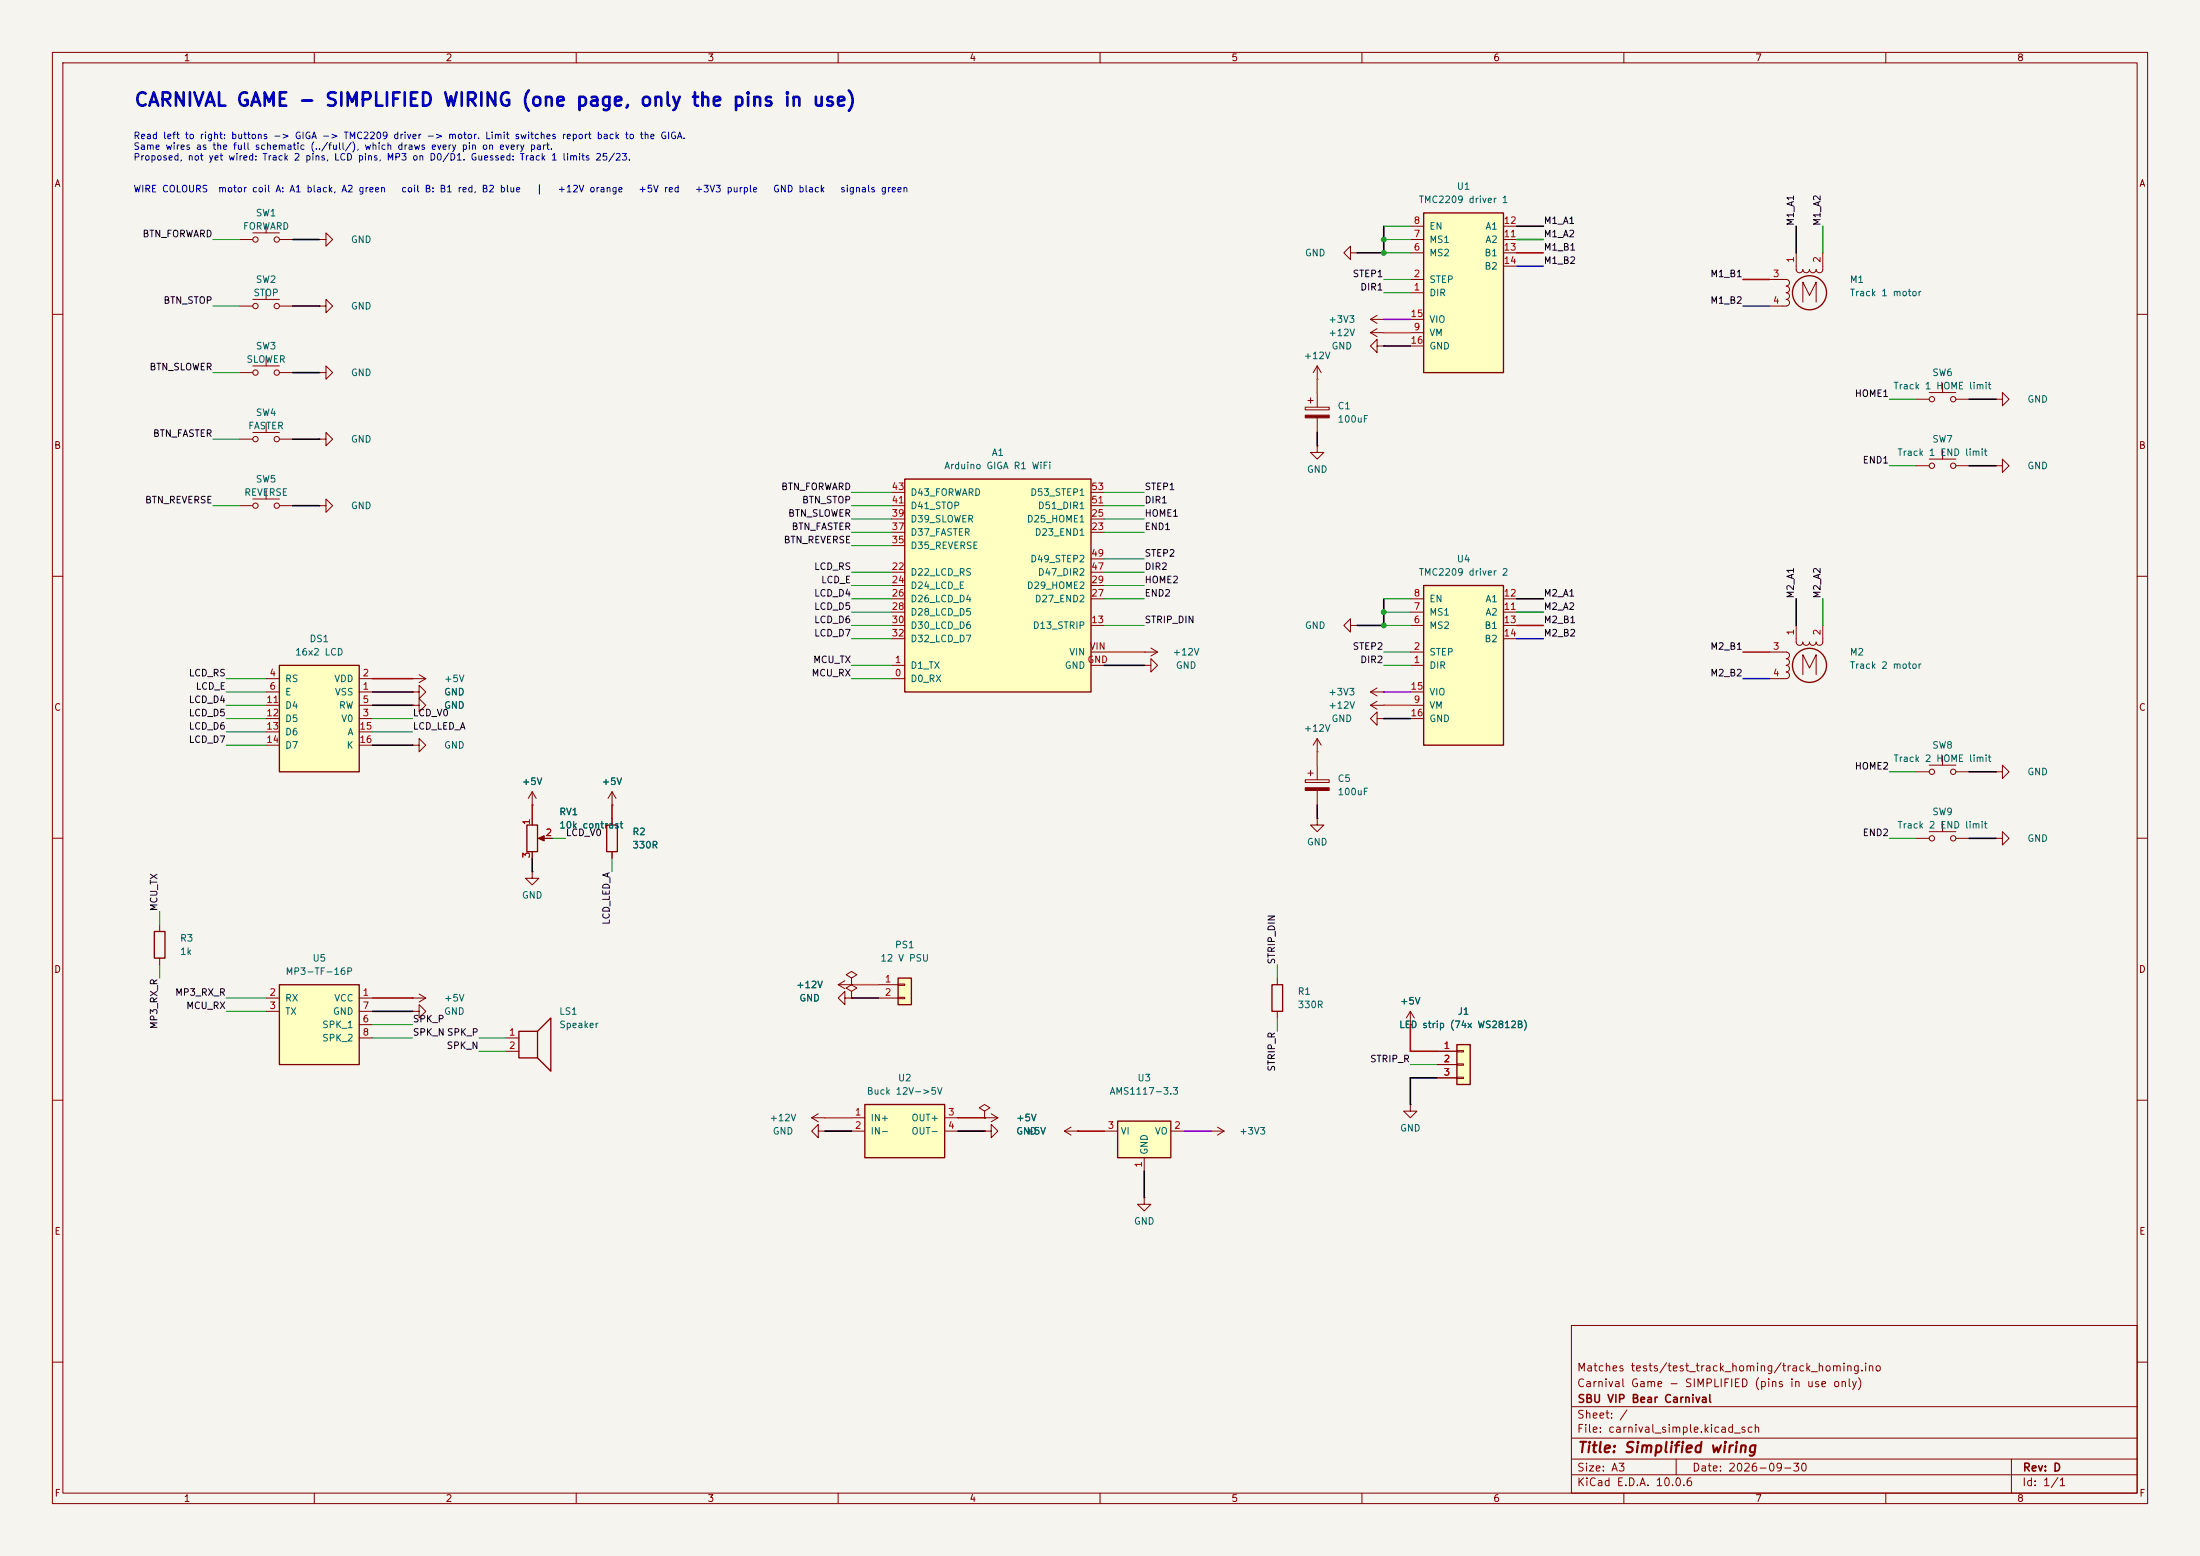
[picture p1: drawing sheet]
<svg xmlns="http://www.w3.org/2000/svg" width="420mm" height="297mm" viewBox="0 0 420 297" stroke-linecap="round" stroke-linejoin="round" font-family="sans-serif">
<path d="M0 0h420v297h-420z" fill="#f5f4ef" stroke="#f5f4ef" stroke-width=".19"/>
<g fill="none" stroke="#840000" stroke-width=".19">
<path d="M10 10h400v277h-400zM12 12h396v273h-396zM60 10v2M110 10v2M160 10v2M210 10v2M260 10v2M310 10v2M360 10v2M10 60h2M408 60h2M251.5 85.1v1.3h1.2l-1.2 1.2-1.3-1.2h1.3"/>
<path d="M251.5 85.1h.1M10 110h2M342.9 119.4v3.2a.64 .64 0 0 0 .6 .6 .64 .64 0 0 0 .7-.6 .64 .64 0 0 0 .6 .6 .64 .64 0 0 0 .6-.6 .64 .64 0 0 0 .7 .6 .64 .64 0 0 0 .6-.6 .64 .64 0 0 0 .6 .6 .64 .64 0 0 0 .7-.6v-3.2M408 110h2M78.7 132.1h1.3v-1.3l1.3 1.3-1.3 1.3v-1.3M78.7 132.1h.1M78.7 129.5h.1M78.7 134.6h1.3v-1.2l1.3 1.2-1.3 1.3v-1.3M78.7 134.6h.1M78.7 129.5h2.6M80 128.8l1.3 .7M81.3 129.5l-1.3 .8"/>
<path d="M337.8 124.5h3.2a.63 .63 0 0 1 .6 .6 .63 .63 0 0 1-.6 .6 .63 .63 0 0 1 .6 .7 .63 .63 0 0 1-.6 .6 .63 .63 0 0 1 .6 .7 .63 .63 0 0 1-.6 .6M341 128.3a.63 .63 0 0 1 .6 .6 .63 .63 0 0 1-.6 .6h-3.2M344.2 128.8v-3.8l1.2 2.5 1.3-2.5v3.8M10 160h2M78.7 142.2h1.3v-1.2l1.3 1.2-1.3 1.3v-1.3M78.7 142.2h.1M101.6 153.7h.1M101.6 151.1v2.6M101.6 156.2v1.3M101.6 151.1l-.8 1.3M101.6 151.1l.8 1.3M249.2 148.8h4.5v.6h-4.5z"/>
<path d="M249.7 147.6h1M250.2 147.1v1M251.5 146.1v2.7M251.5 150.9v2.8M408 160h2M30.5 176.5v1.3M101.6 166.4v1.2h1.3l-1.3 1.3-1.3-1.3h1.3M101.6 166.4h.1M101.6 162.6v1.2M103.1 160h2.3M30.5 182.9v1.3M78.7 193h1.3v-1.2l1.3 1.2-1.3 1.3v-1.3"/>
<path d="M78.7 193h.1M78.7 190.5h.1M78.7 190.5h2.6M80 189.7l1.3 .8M81.3 190.5l-1.3 .8M96.5 198.1h2.6M10 210h2M96.5 200.7h2.6M269.2 210.8v1.3h1.3l-1.3 1.3-1.2-1.3h1.2M269.2 210.8h.1M408 210h2M300 253h108v32h-108z"/>
<path d="M10 260h2M300 278.5h108M300 274.5h108M300 268.5h108M320 278.5v3M384 278.5v6.5M408 260h2M60 285v2M110 285v2M160 285v2M210 285v2M260 285v2"/>
<path d="M300 281.5h108M310 285v2M360 285v2"/>
</g>
<g fill="none" stroke="#840000" stroke-width=".25">
<path d="M100.6 157.5h2v5.1h-2zM29.5 177.8h2v5.1h-2zM99.1 196.9h3.5v5h-3.5zM102.6 196.9l2.6-2.6v10.2l-2.6-2.6"/>
<circle cx="345.4" cy="127" r="3.3"/>
</g>
<g fill="#840000" stroke="#840000" stroke-width=".19">
<path d="M249.2 150.4h4.5v.5h-4.5z"/>
<path d="M102.7 160l1.2-.5v1z"/>
</g>
<path d="M53.3 188h15.3v15.2h-15.3z" fill="#ffffc2"/>
<path d="M53.3 188h15.3v15.2h-15.3z" fill="none" stroke="#840000" stroke-width=".25"/>
<path d="M50.8 190.5h2.5M50.8 193h2.5M68.6 190.5h2.5M68.6 193h2.5M68.6 195.6h2.5M68.6 198.1h2.5" fill="none" stroke="#840000" stroke-width=".19"/>
<path d="M53.3 127h15.3v20.3h-15.3z" fill="#ffffc2"/>
<path d="M53.3 127h15.3v20.3h-15.3z" fill="none" stroke="#840000" stroke-width=".25"/>
<g fill="none" stroke="#840000" stroke-width=".19">
<path d="M45.7 58.4h2.6M45.7 45.7h2.6M48.3 57.2h5M48.3 44.5h5M50.8 42.7v1.8M50.8 55.4v1.8M53.3 58.4h2.6M53.3 45.7h2.6M61 58.4h1.2v-1.2l1.3 1.2-1.3 1.3v-1.3M61 58.4h.1M61 45.7h1.2v-1.2l1.3 1.2-1.3 1.3v-1.3M61 45.7h.1"/>
<path d="M45.7 71.1h2.6M48.3 69.9h5M50.8 68.1v1.8M53.3 71.1h2.6M61 71.1h1.2v-1.2l1.3 1.2-1.3 1.3v-1.3M61 71.1h.1M45.7 83.8h2.6M45.7 96.5h2.6M48.3 82.6h5M48.3 95.3h5M50.8 80.8v1.8M50.8 93.5v1.8"/>
<path d="M53.3 83.8h2.6M53.3 96.5h2.6M61 96.5h1.2v-1.2l1.3 1.2-1.3 1.3v-1.3M61 96.5h.1M61 83.8h1.2v-1.2l1.3 1.2-1.3 1.3v-1.3M61 83.8h.1M257.8 119.4v-1.3l-1.3 1.3 1.3 1.3v-1.3h1.3M259.1 119.4h.1M50.8 132.1h2.5M50.8 129.5h2.5M50.8 137.2h2.5M50.8 134.6h2.5"/>
<path d="M50.8 139.7h2.5M68.6 132.1h2.5M68.6 129.5h2.5M68.6 137.2h2.5M68.6 134.6h2.5M68.6 139.7h2.5M218.4 124.5h.1M218.4 124.5h2.6M219.7 123.7l1.3 .8M221 124.5l-1.3 .7M50.8 142.2h2.5M68.6 142.2h2.5"/>
<path d="M156.2 215.9v-1.3l-1.3 1.3 1.3 1.3v-1.3h1.3M157.5 215.9h.1"/>
<circle cx="48.8" cy="58.4" r=".51"/>
<circle cx="48.8" cy="45.7" r=".51"/>
<circle cx="52.8" cy="58.4" r=".51"/>
<circle cx="52.8" cy="45.7" r=".51"/>
<circle cx="48.8" cy="71.1" r=".51"/>
<circle cx="52.8" cy="71.1" r=".51"/>
<circle cx="48.8" cy="83.8" r=".51"/>
<circle cx="48.8" cy="96.5" r=".51"/>
<circle cx="52.8" cy="83.8" r=".51"/>
<circle cx="52.8" cy="96.5" r=".51"/>
</g>
<path d="M271.8 40.6h15.2v30.5h-15.2z" fill="#ffffc2"/>
<path d="M271.8 40.6h15.2v30.5h-15.2z" fill="none" stroke="#840000" stroke-width=".25"/>
<g fill="none" stroke="#840000" stroke-width=".19">
<path d="M269.2 55.9h2.6M269.2 53.3h2.6M269.2 48.3h2.6M269.2 45.7h2.6M269.2 43.2h2.6M287 48.3h2.6M287 45.7h2.6M287 43.2h2.6M287 50.8h2.6M269.2 63.5h2.6M269.2 61h2.6M269.2 66h2.6"/>
<path d="M154.9 213.4l1.3 .7M154.9 213.4h2.6M156.2 212.6l-1.3 .8M157.5 213.4h.1"/>
</g>
<path d="M165.1 210.8h15.2v10.2h-15.2z" fill="#ffffc2"/>
<path d="M165.1 210.8h15.2v10.2h-15.2z" fill="none" stroke="#840000" stroke-width=".25"/>
<path d="M162.6 189.2l1-.6-1-.6-1.1 .6 1.1 .6v1.3M162.6 190.5h.1M162.6 213.4h2.5M162.6 215.9h2.5M180.3 213.4h2.6M180.3 215.9h2.6" fill="none" stroke="#840000" stroke-width=".19"/>
<path d="M171.4 186.7h2.6v5.1h-2.6z" fill="#ffffc2"/>
<path d="M171.4 186.7h2.6v5.1h-2.6z" fill="none" stroke="#840000" stroke-width=".25"/>
<g fill="none" stroke="#840000" stroke-width=".19">
<path d="M257.8 48.3v-1.3l-1.3 1.3 1.3 1.2v-1.2h1.3M259.1 48.3h.1M261.6 61l1.3 .7M261.6 61h2.6M261.6 63.5l1.3 .8M261.6 63.5h2.6M262.9 66v-1.2l-1.3 1.2 1.3 1.3v-1.3h1.3M262.9 60.2l-1.3 .8M262.9 62.7l-1.3 .8M264.2 61h.1M264.2 63.5h.1M264.2 66h.1"/>
<path d="M160 188h2.6M160 188l1.3 .7M161.3 190.5v-1.3l-1.3 1.3 1.3 1.3v-1.3h1.3M161.3 187.2l-1.3 .8M162.6 190.5h.1M162.6 186.7l1-.6-1-.7-1.1 .7 1.1 .6v1.3M162.6 188h.1M167.6 188h3.8M167.6 190.5h3.8M171.4 187.8h1.3v.3h-1.3zM171.4 190.4h1.3v.2h-1.3zM188 212.1l1-.6-1-.7-1.1 .7 1.1 .6v1.3"/>
<path d="M188 213.4h.1M188 215.9h1.2v-1.3l1.3 1.3-1.3 1.3v-1.3M188 215.9h.1M188 213.4h2.5M189.2 212.6l1.3 .8M190.5 213.4l-1.3 .7M203.2 215.9l1.3 .8M203.2 215.9h2.5M204.5 215.1l-1.3 .8M205.7 215.9h.1"/>
</g>
<path d="M172.7 91.4h35.6v40.7h-35.6z" fill="#ffffc2"/>
<path d="M172.7 91.4h35.6v40.7h-35.6zM115.8 157.5h2.1v5.1h-2.1z" fill="none" stroke="#840000" stroke-width=".25"/>
<g fill="none" stroke="#840000" stroke-width=".19">
<path d="M249.2 77.7h4.5v.5h-4.5zM249.7 76.5h1M250.2 75.9v1.1M251.5 72.4h.1M251.5 69.9l-.8 1.2M251.5 69.9l.7 1.2M251.5 69.9v2.5M251.5 74.9v2.8M251.5 79.8v2.8M170.2 99.1h2.5M170.2 96.5h2.5M170.2 94h2.5"/>
<path d="M208.3 99.1h2.5M208.3 96.5h2.5M208.3 94h2.5M170.2 119.4h2.5M170.2 109.2h2.5M170.2 101.6h2.5M170.2 111.8h2.5M170.2 114.3h2.5M170.2 116.8h2.5M170.2 104.1h2.5M208.3 119.4h2.5M208.3 109.2h2.5"/>
<path d="M208.3 101.6h2.5M208.3 111.8h2.5M208.3 114.3h2.5M208.3 106.7h2.5M170.2 129.5h2.5M170.2 127h2.5M170.2 121.9h2.5M208.3 127h2.5M208.3 124.5h2.5M116.8 153.7h.1M116.8 151.1v2.6M116.8 156.2v1.3"/>
<path d="M116.8 151.1l-.7 1.3M116.8 151.1l.8 1.3M251.5 156.2v1.3h1.2l-1.2 1.3-1.3-1.3h1.3M251.5 156.2h.1M116.8 162.6v1.2M269.2 195.6h.1M269.2 193l-.7 1.3M269.2 193l.8 1.3M269.2 193v2.6"/>
</g>
<path d="M249.2 79.2h4.5v.6h-4.5z" fill="#840000" stroke="#840000" stroke-width=".19"/>
<path d="M278.1 199.4h2.6v7.6h-2.6z" fill="#ffffc2"/>
<path d="M242.8 188h2.1v5h-2.1zM278.1 199.4h2.6v7.6h-2.6z" fill="none" stroke="#840000" stroke-width=".25"/>
<path d="M243.8 186.7v1.3M243.8 193v1.3M231.1 215.9h.1M231.1 215.9h2.6M232.4 215.1l1.3 .8M233.7 215.9l-1.3 .8M274.3 200.7h3.8M274.3 203.2h3.8M274.3 205.7h3.8M278.1 200.5h1.3v.3h-1.3zM278.1 203.1h1.3v.2h-1.3zM278.1 205.6h1.3v.3h-1.3z" fill="none" stroke="#840000" stroke-width=".19"/>
<path d="M213.4 214h10.1v7h-10.1z" fill="#ffffc2"/>
<g fill="none" stroke="#840000" stroke-width=".25">
<path d="M213.4 214h10.1v7h-10.1z"/>
<circle cx="345.4" cy="55.9" r="3.3"/>
</g>
<g fill="none" stroke="#840000" stroke-width=".19">
<path d="M337.8 53.3h3.2a.63 .63 0 0 1 .6 .7 .63 .63 0 0 1-.6 .6 .63 .63 0 0 1 .6 .7 .63 .63 0 0 1-.6 .6 .63 .63 0 0 1 .6 .6 .63 .63 0 0 1-.6 .6v.1a.63 .63 0 0 1 .6 .6 .63 .63 0 0 1-.6 .6h-3.2M342.9 48.3v3.1a.64 .64 0 0 0 .6 .7 .64 .64 0 0 0 .7-.7 .64 .64 0 0 0 .6 .7 .64 .64 0 0 0 .6-.7 .64 .64 0 0 0 .7 .7 .64 .64 0 0 0 .6-.7 .64 .64 0 0 0 .6 .7 .64 .64 0 0 0 .7-.7v-3.1M344.2 57.7v-3.9l1.2 2.6 1.3-2.6v3.9M218.4 127h1.3v-1.3l1.3 1.3-1.3 1.3v-1.3M218.4 127h.1M261.6 134.6l1.3 .8M261.6 134.6h2.6M261.6 132.1l1.3 .7M261.6 132.1h2.6M262.9 137.2v-1.3l-1.3 1.3 1.3 1.2v-1.2h1.3M262.9 133.9l-1.3 .7M262.9 131.3l-1.3 .8"/>
<path d="M264.2 134.6h.1M264.2 137.2h.1M264.2 132.1h.1M251.5 143.5h.1M251.5 141l-.8 1.2M251.5 141l.7 1.2M251.5 141v2.5M210.8 215.9h2.6M223.5 215.9h2.6M218.4 228.6v1.3h1.3l-1.3 1.2-1.2-1.2h1.2M218.4 228.6h.1M218.4 221v2.5"/>
</g>
<path d="M271.8 111.8h15.2v30.4h-15.2z" fill="#ffffc2"/>
<path d="M271.8 111.8h15.2v30.4h-15.2z" fill="none" stroke="#840000" stroke-width=".25"/>
<g fill="none" stroke="#840000" stroke-width=".19">
<path d="M365.8 76.2h2.5M368.3 74.9h5.1M370.8 73.2v1.7M373.4 76.2h2.5M381 76.2h1.3v-1.3l1.2 1.3-1.2 1.3v-1.3M381 76.2h.1M365.8 88.9h2.5M368.3 87.6h5.1M370.8 85.9v1.7M373.4 88.9h2.5M381 88.9h1.3v-1.3l1.2 1.3-1.2 1.3v-1.3M381 88.9h.1"/>
<path d="M269.2 119.4h2.6M269.2 116.8h2.6M269.2 114.3h2.6M287 119.4h2.6M287 116.8h2.6M287 114.3h2.6M78.7 134.6h.1M78.7 132.1h.1M269.2 127h2.6M269.2 124.5h2.6M269.2 134.6h2.6M269.2 132.1h2.6"/>
<path d="M269.2 137.2h2.6M287 121.9h2.6M101.6 153.7h.1M101.6 156.2v1.3M116.8 153.7h.1M116.8 156.2v1.3M365.8 147.3h2.5M368.3 158.8h5.1M368.3 146.1h5.1M370.8 144.3v1.8M370.8 157v1.8M373.4 147.3h2.5"/>
<path d="M381 147.3h1.3v-1.2l1.2 1.2-1.2 1.3v-1.3M381 147.3h.1M101.6 162.6v1.2M104.1 160h1.3M116.8 162.6v1.2M365.8 160h2.5M373.4 160h2.5M381 160h1.3v-1.2l1.2 1.2-1.2 1.3v-1.3M381 160h.1M162.6 188h.1M162.6 190.5h.1M269.2 195.6h.1"/>
<path d="M188 215.9h.1M188 213.4h.1M205.7 215.9h.1M274.3 200.7h3.8M274.3 203.2h3.8M274.3 205.7h3.8"/>
<circle cx="368.8" cy="76.2" r=".51"/>
<circle cx="372.9" cy="76.2" r=".51"/>
<circle cx="368.8" cy="88.9" r=".51"/>
<circle cx="372.9" cy="88.9" r=".51"/>
<circle cx="368.8" cy="147.3" r=".51"/>
<circle cx="372.9" cy="147.3" r=".51"/>
<circle cx="368.8" cy="160" r=".51"/>
<circle cx="372.9" cy="160" r=".51"/>
</g>
<path d="M251.5 72.4v2.5M264.2 63.5h5M210.8 124.5h7.6M264.2 134.6h5M251.5 143.5v2.6M162.6 188h5M157.5 213.4h5.1" fill="none" stroke="#eb7800" stroke-width=".3"/>
<path d="M289.6 45.7h5M348 43.2v5.1M289.6 116.8h5M348 114.3v5.1" fill="none" stroke="#009600" stroke-width=".3"/>
<g fill="none" stroke="#009600" stroke-width=".19">
<path d="M40.6 45.7h5.1M40.6 58.4h5.1M264.2 55.9h5M264.2 53.3h5M264.2 45.7h5M264.2 48.3h5M264.2 43.2h5M40.6 71.1h5.1M360.7 76.2h5.1M40.6 96.5h5.1M40.6 83.8h5.1M162.6 96.5h7.6"/>
<path d="M162.6 99.1h7.6M162.6 94h7.6M210.8 96.5h7.6M210.8 99.1h7.6M210.8 94h7.6M360.7 88.9h5.1M162.6 119.4h7.6M162.6 101.6h7.6M162.6 104.1h7.6M162.6 109.2h7.6M162.6 111.8h7.6M162.6 114.3h7.6"/>
<path d="M162.6 116.8h7.6M210.8 119.4h7.6M210.8 101.6h7.6M210.8 109.2h7.6M210.8 111.8h7.6M210.8 114.3h7.6M210.8 106.7h7.6M264.2 119.4h5M264.2 114.3h5M264.2 116.8h5M43.2 129.5h7.6M43.2 132.1h7.6"/>
<path d="M43.2 134.6h7.6M43.2 137.2h7.6M43.2 139.7h7.6M71.1 137.2h7.6M71.1 139.7h7.6M162.6 129.5h7.6M162.6 127h7.6M162.6 121.9h7.6M264.2 127h5M264.2 124.5h5M43.2 142.2h7.6M360.7 147.3h5.1"/>
<path d="M30.5 174v2.5M105.4 160h2.5M116.8 163.8v2.6M360.7 160h5.1M30.5 184.2v2.5M43.2 190.5h7.6M43.2 193h7.6M71.1 198.1h7.6M71.1 195.6h7.6M91.4 198.1h5.1M243.8 184.2v2.5M243.8 194.3v2.6"/>
<path d="M91.4 200.7h5.1M269.2 203.2h5.1"/>
</g>
<g fill="none" stroke="#000" stroke-width=".3">
<path d="M55.9 45.7h5.1M55.9 58.4h5.1M264.2 43.2v5.1h-5.1M289.6 43.2h5M342.9 43.2v5.1M55.9 71.1h5.1M264.2 66h5M375.9 76.2h5.1M55.9 96.5h5.1M55.9 83.8h5.1M251.5 82.6v2.5M375.9 88.9h5.1"/>
<path d="M264.2 114.3v5.1h-5.1M289.6 114.3h5M342.9 114.3v5.1M71.1 132.1h7.6M71.1 134.6h7.6M210.8 127h7.6M264.2 137.2h5M71.1 142.2h7.6M251.5 153.7v2.5M375.9 147.3h5.1M101.6 163.8v2.6M375.9 160h5.1"/>
<path d="M71.1 193h7.6M162.6 190.5h5M157.5 215.9h5.1M182.9 215.9h5.1M274.3 205.7h-5.1v5.1M218.4 223.5v5.1"/>
</g>
<path d="M289.6 50.8h5M332.7 58.4h5.1M289.6 121.9h5M332.7 129.5h5.1" fill="none" stroke="#0046dc" stroke-width=".3"/>
<path d="M289.6 48.3h5M332.7 53.3h5.1M289.6 119.4h5M71.1 129.5h7.6M332.7 124.5h5.1M101.6 153.7v2.5M116.8 153.7v2.5M71.1 190.5h7.6M269.2 195.6v5.1h5.1M182.9 213.4h5.1M205.7 215.9h5.1" fill="none" stroke="#d20000" stroke-width=".3"/>
<path d="M264.2 61h5M264.2 132.1h5M226.1 215.9h5" fill="none" stroke="#8c00c8" stroke-width=".3"/>
<g fill="#009600" stroke="#009600" stroke-width=".19">
<circle cx="264.2" cy="48.3" r=".46"/>
<circle cx="264.2" cy="45.7" r=".46"/>
<circle cx="264.2" cy="119.4" r=".46"/>
<circle cx="264.2" cy="116.8" r=".46"/>
</g>
<text font-size="2.5" fill="#0000c2" x="25.5" y="20.9">CARNIVAL GAME - SIMPLIFIED WIRING (one page, only the pins in use)</text>
<text font-size="2" fill="#840000" x="301" y="277.8">Title: Simplified wiring</text>
<g font-size="1.5" fill="#840000">
<text x="300.9" y="262.1">Matches tests/test_track_homing/track_homing.ino</text>
<text x="300.9" y="265.1">Carnival Game - SIMPLIFIED (pins in use only)</text>
<text x="301" y="268.1">SBU VIP Bear Carnival</text>
<text x="300.9" y="273.8">File: carnival_simple.kicad_sch</text>
<text x="300.9" y="271.1">Sheet: /</text>
<text x="300.9" y="281.2">Size: A3</text>
<text x="322.9" y="281.2">Date: 2026-09-30</text>
<text x="386" y="281.2">Rev: D</text>
<text x="300.9" y="284">KiCad E.D.A. 10.0.6</text>
<text x="385.9" y="284">Id: 1/1</text>
</g>
<g font-size="1.3" fill="#840000">
<text x="35" y="12">1</text>
<text x="85" y="12">2</text>
<text x="135" y="12">3</text>
<text x="185" y="12">4</text>
<text x="235" y="12">5</text>
<text x="285" y="12">6</text>
<text x="335" y="12">7</text>
<text x="385" y="12">8</text>
<text x="10.3" y="36">A</text>
<text x="408.3" y="36">A</text>
<text x="10.2" y="86">B</text>
<text x="408.2" y="86">B</text>
<text x="10.2" y="136">C</text>
<text x="408.2" y="136">C</text>
<text x="10.2" y="186">D</text>
<text x="408.2" y="186">D</text>
<text x="10.3" y="236">E</text>
<text x="408.3" y="236">E</text>
<text x="10.3" y="286">F</text>
<text x="35" y="287">1</text>
<text x="85" y="287">2</text>
<text x="135" y="287">3</text>
<text x="185" y="287">4</text>
<text x="235" y="287">5</text>
<text x="285" y="287">6</text>
<text x="335" y="287">7</text>
<text x="385" y="287">8</text>
<text x="408.3" y="286">F</text>
</g>
<g font-size="1.3" fill="#0000c2">
<text x="25.4" y="26.9">Read left to right: buttons -&gt; GIGA -&gt; TMC2209 driver -&gt; motor. Limit switches report back to the GIGA.</text>
<text x="25.4" y="28.9">Same wires as the full schematic (../full/), which draws every pin on every part.</text>
<text x="25.4" y="30.9">Proposed, not yet wired: Track 2 pins, LCD pins, MP3 on D0/D1. Guessed: Track 1 limits 25/23.</text>
<text x="25.4" y="37">WIRE COLOURS</text>
<text x="41.5" y="37">motor coil A: A1 black, A2 green</text>
<text x="76.5" y="37">coil B: B1 red, B2 blue</text>
<text x="102.2" y="37">|</text>
<text x="106.4" y="37">+12V orange</text>
<text x="121.8" y="37">+5V red</text>
<text x="132.5" y="37">+3V3 purple</text>
<text x="147.5" y="37">GND black</text>
<text x="160.3" y="37">signals green</text>
</g>
<g font-size="1.3" fill="#006464">
<text x="48.7" y="41.6">SW1</text>
<text x="270.7" y="39.1">TMC2209 driver 1</text>
<text x="278" y="36.5">U1</text>
<text x="46.3" y="44.1">FORWARD</text>
<text x="66.9" y="46.7">GND</text>
<text x="272.8" y="46.7">MS1</text>
<text x="272.8" y="44.1">EN</text>
<text x="283.5" y="46.7">A2</text>
<text x="283.5" y="44.1">A1</text>
<text x="249" y="49.2">GND</text>
<text x="272.8" y="49.2">MS2</text>
<text x="283.3" y="49.2">B1</text>
<text x="283.3" y="51.8">B2</text>
<text x="48.3" y="56.8">STOP</text>
<text x="48.7" y="54.3">SW2</text>
<text x="66.9" y="59.4">GND</text>
<text x="272.8" y="56.8">DIR</text>
<text x="272.8" y="54.3">STEP</text>
<text x="353" y="54.3">M1</text>
<text x="353" y="56.8">Track 1 motor</text>
<text x="253.5" y="61.9">+3V3</text>
<text x="253.5" y="64.5">+12V</text>
<text x="272.8" y="64.5">VM</text>
<text x="272.8" y="61.9">VIO</text>
<text x="47" y="69.5">SLOWER</text>
<text x="48.7" y="67">SW3</text>
<text x="248.8" y="68.9">+12V</text>
<text x="254.1" y="67">GND</text>
<text x="272.8" y="67">GND</text>
<text x="66.9" y="72.1">GND</text>
<text x="361.4" y="74.6">Track 1 HOME limit</text>
<text x="368.8" y="72.1">SW6</text>
<text x="386.9" y="77.2">GND</text>
<text x="47.3" y="82.2">FASTER</text>
<text x="48.7" y="79.7">SW4</text>
<text x="255.3" y="78.4">C1</text>
<text x="255.3" y="81">100uF</text>
<text x="66.9" y="84.8">GND</text>
<text x="180.2" y="89.9">Arduino GIGA R1 WiFi</text>
<text x="189.2" y="87.3">A1</text>
<text x="362.1" y="87.3">Track 1 END limit</text>
<text x="368.8" y="84.8">SW7</text>
<text x="386.9" y="89.9">GND</text>
<text x="46.5" y="94.9">REVERSE</text>
<text x="48.7" y="92.4">SW5</text>
<text x="173.7" y="94.9">D43_FORWARD</text>
<text x="196.6" y="94.9">D53_STEP1</text>
<text x="249.4" y="90.6">GND</text>
<text x="66.9" y="97.5">GND</text>
<text x="173.7" y="100">D39_SLOWER</text>
<text x="173.7" y="97.5">D41_STOP</text>
<text x="195.9" y="100">D25_HOME1</text>
<text x="198" y="97.5">D51_DIR1</text>
<text x="173.7" y="105.1">D35_REVERSE</text>
<text x="173.7" y="102.6">D37_FASTER</text>
<text x="196.6" y="107.6">D49_STEP2</text>
<text x="197.4" y="102.6">D23_END1</text>
<text x="278" y="107.6">U4</text>
<text x="173.7" y="110.2">D22_LCD_RS</text>
<text x="173.7" y="112.7">D24_LCD_E</text>
<text x="195.9" y="112.7">D29_HOME2</text>
<text x="198" y="110.2">D47_DIR2</text>
<text x="270.7" y="110.2">TMC2209 driver 2</text>
<text x="173.7" y="115.3">D26_LCD_D4</text>
<text x="173.7" y="117.8">D28_LCD_D5</text>
<text x="197.4" y="115.3">D27_END2</text>
<text x="272.8" y="117.8">MS1</text>
<text x="272.8" y="115.3">EN</text>
<text x="283.5" y="117.8">A2</text>
<text x="283.5" y="115.3">A1</text>
<text x="56.2" y="125.4">16x2 LCD</text>
<text x="59" y="122.9">DS1</text>
<text x="173.7" y="120.3">D30_LCD_D6</text>
<text x="173.7" y="122.9">D32_LCD_D7</text>
<text x="197.1" y="120.3">D13_STRIP</text>
<text x="204" y="125.4">VIN</text>
<text x="223.8" y="125.4">+12V</text>
<text x="249" y="120.3">GND</text>
<text x="272.8" y="125.4">STEP</text>
<text x="272.8" y="120.3">MS2</text>
<text x="283.3" y="120.3">B1</text>
<text x="283.3" y="122.9">B2</text>
<text x="353" y="125.4">M2</text>
<text x="54.3" y="130.5">RS</text>
<text x="63.7" y="130.5">VDD</text>
<text x="84.7" y="130.5">+5V</text>
<text x="173.7" y="130.5">D0_RX</text>
<text x="173.7" y="128">D1_TX</text>
<text x="203.2" y="128">GND</text>
<text x="224.4" y="128">GND</text>
<text x="272.8" y="128">DIR</text>
<text x="353" y="128">Track 2 motor</text>
<text x="54.3" y="133">E</text>
<text x="54.3" y="135.6">D4</text>
<text x="63.8" y="133">VSS</text>
<text x="64.6" y="135.6">RW</text>
<text x="84.7" y="133">GND</text>
<text x="84.7" y="135.6">GND</text>
<text x="253.5" y="135.6">+12V</text>
<text x="253.5" y="133">+3V3</text>
<text x="272.8" y="135.6">VM</text>
<text x="272.8" y="133">VIO</text>
<text x="54.3" y="138.1">D5</text>
<text x="54.3" y="140.7">D6</text>
<text x="54.3" y="143.2">D7</text>
<text x="65" y="138.1">V0</text>
<text x="66.1" y="143.2">K</text>
<text x="66.2" y="140.7">A</text>
<text x="84.7" y="143.2">GND</text>
<text x="248.8" y="140">+12V</text>
<text x="254.1" y="138.1">GND</text>
<text x="272.8" y="138.1">GND</text>
<text x="368.8" y="143.2">SW8</text>
<text x="255.3" y="149.6">C5</text>
<text x="361.4" y="145.7">Track 2 HOME limit</text>
<text x="386.9" y="148.3">GND</text>
<text x="99.5" y="150.1">+5V</text>
<text x="106.7" y="155.9">RV1</text>
<text x="114.8" y="150.1">+5V</text>
<text x="255.3" y="152.1">100uF</text>
<text x="368.8" y="155.9">SW9</text>
<text x="106.7" y="158.4">10k contrast</text>
<text x="120.6" y="159.7">R2</text>
<text x="249.4" y="161.7">GND</text>
<text x="362.1" y="158.4">Track 2 END limit</text>
<text x="386.9" y="161">GND</text>
<text x="120.6" y="162.3">330R</text>
<text x="99.5" y="171.8">GND</text>
<text x="34.3" y="180">R3</text>
<text x="34.3" y="182.6">1k</text>
<text x="59.6" y="183.8">U5</text>
<text x="168" y="183.8">12 V PSU</text>
<text x="170.7" y="181.3">PS1</text>
<text x="54.3" y="191.5">RX</text>
<text x="54.4" y="186.4">MP3-TF-16P</text>
<text x="63.7" y="191.5">VCC</text>
<text x="84.7" y="191.5">+5V</text>
<text x="151.9" y="188.9">+12V</text>
<text x="152.5" y="191.5">GND</text>
<text x="247.6" y="190.2">R1</text>
<text x="54.3" y="194">TX</text>
<text x="61.4" y="196.5">SPK_1</text>
<text x="63.5" y="194">GND</text>
<text x="84.7" y="194">GND</text>
<text x="106.7" y="194">LS1</text>
<text x="106.7" y="196.5">Speaker</text>
<text x="247.6" y="192.7">330R</text>
<text x="267" y="196.5">LED strip (74x WS2812B)</text>
<text x="267.2" y="192">+5V</text>
<text x="278.2" y="194">J1</text>
<text x="61.4" y="199.1">SPK_2</text>
<text x="165.4" y="209.2">Buck 12V-&gt;5V</text>
<text x="171.3" y="206.7">U2</text>
<text x="211.7" y="209.2">AMS1117-3.3</text>
<text x="217" y="206.7">U3</text>
<text x="146.8" y="214.3">+12V</text>
<text x="166.1" y="214.3">IN+</text>
<text x="173.9" y="214.3">OUT+</text>
<text x="193.9" y="214.3">+5V</text>
<text x="147.4" y="216.9">GND</text>
<text x="166.1" y="216.9">IN-</text>
<text x="173.9" y="216.9">OUT-</text>
<text x="193.9" y="216.9">GND</text>
<text x="195.7" y="216.9">+5V</text>
<text x="213.8" y="216.9">VI</text>
<text x="219.4" y="220.5" transform="rotate(-90 219.4 220.5)">GND</text>
<text x="220.4" y="216.9">VO</text>
<text x="236.5" y="216.9">+3V3</text>
<text x="267.2" y="216.3">GND</text>
<text x="216.4" y="234.1">GND</text>
</g>
<g font-size="1.3" fill="#0f0f0f">
<text x="27.1" y="45.6">BTN_FORWARD</text>
<text x="294.6" y="43.1">M1_A1</text>
<text x="294.6" y="45.6">M1_A2</text>
<text x="342.8" y="43.2" transform="rotate(-90 342.8 43.2)">M1_A1</text>
<text x="347.9" y="43.2" transform="rotate(-90 347.9 43.2)">M1_A2</text>
<text x="258.1" y="53.2">STEP1</text>
<text x="294.6" y="50.7">M1_B2</text>
<text x="294.6" y="48.1">M1_B1</text>
<text x="326.4" y="53.2">M1_B1</text>
<text x="31.1" y="58.3">BTN_STOP</text>
<text x="259.6" y="55.8">DIR1</text>
<text x="326.4" y="58.3">M1_B2</text>
<text x="28.4" y="71">BTN_SLOWER</text>
<text x="354" y="76.1">HOME1</text>
<text x="29.1" y="83.7">BTN_FASTER</text>
<text x="355.5" y="88.8">END1</text>
<text x="149" y="93.9">BTN_FORWARD</text>
<text x="218.4" y="93.9">STEP1</text>
<text x="27.6" y="96.4">BTN_REVERSE</text>
<text x="150.4" y="98.9">BTN_SLOWER</text>
<text x="151" y="101.5">BTN_FASTER</text>
<text x="153" y="96.4">BTN_STOP</text>
<text x="218.4" y="96.4">DIR1</text>
<text x="218.4" y="101.5">END1</text>
<text x="218.4" y="98.9">HOME1</text>
<text x="149.5" y="104">BTN_REVERSE</text>
<text x="218.4" y="106.6">STEP2</text>
<text x="155.3" y="109.1">LCD_RS</text>
<text x="156.6" y="111.6">LCD_E</text>
<text x="218.4" y="109.1">DIR2</text>
<text x="218.4" y="111.6">HOME2</text>
<text x="155.3" y="119.3">LCD_D6</text>
<text x="155.3" y="116.7">LCD_D5</text>
<text x="155.3" y="114.2">LCD_D4</text>
<text x="218.4" y="119.3">STRIP_DIN</text>
<text x="218.4" y="114.2">END2</text>
<text x="294.6" y="114.2">M2_A1</text>
<text x="294.6" y="116.7">M2_A2</text>
<text x="294.6" y="119.3">M2_B1</text>
<text x="342.8" y="114.3" transform="rotate(-90 342.8 114.3)">M2_A1</text>
<text x="347.9" y="114.3" transform="rotate(-90 347.9 114.3)">M2_A2</text>
<text x="155.3" y="121.8">LCD_D7</text>
<text x="258.1" y="124.3">STEP2</text>
<text x="294.6" y="121.8">M2_B2</text>
<text x="326.4" y="124.3">M2_B1</text>
<text x="35.9" y="129.4">LCD_RS</text>
<text x="37.3" y="132">LCD_E</text>
<text x="154.8" y="129.4">MCU_RX</text>
<text x="155.1" y="126.9">MCU_TX</text>
<text x="259.6" y="126.9">DIR2</text>
<text x="326.4" y="129.4">M2_B2</text>
<text x="35.9" y="137">LCD_D5</text>
<text x="35.9" y="134.5">LCD_D4</text>
<text x="78.7" y="137">LCD_V0</text>
<text x="35.9" y="142.1">LCD_D7</text>
<text x="35.9" y="139.6">LCD_D6</text>
<text x="78.7" y="139.6">LCD_LED_A</text>
<text x="354" y="147.2">HOME2</text>
<text x="107.9" y="159.9">LCD_V0</text>
<text x="355.5" y="159.9">END2</text>
<text x="30.4" y="174" transform="rotate(-90 30.4 174)">MCU_TX</text>
<text x="116.7" y="176.6" transform="rotate(-90 116.7 176.6)">LCD_LED_A</text>
<text x="243.7" y="184.2" transform="rotate(-90 243.7 184.2)">STRIP_DIN</text>
<text x="33.3" y="190.4">MP3_RX_R</text>
<text x="30.4" y="196.5" transform="rotate(-90 30.4 196.5)">MP3_RX_R</text>
<text x="35.5" y="192.9">MCU_RX</text>
<text x="78.7" y="195.5">SPK_P</text>
<text x="78.7" y="198">SPK_N SPK_P</text>
<text x="85.2" y="200.5">SPK_N</text>
<text x="261.5" y="203.1">STRIP_R</text>
<text x="243.7" y="204.6" transform="rotate(-90 243.7 204.6)">STRIP_R</text>
</g>
<g font-size="1.3" fill="#a90000">
<text x="269.8" y="45.6">7</text>
<text x="269.8" y="43">8</text>
<text x="287" y="45.6">11</text>
<text x="287" y="43">12</text>
<text x="269.8" y="53.2">2</text>
<text x="269.8" y="48.1">6</text>
<text x="287" y="48.1">13</text>
<text x="287" y="50.7">14</text>
<text x="338.4" y="53.2">3</text>
<text x="342.8" y="50.3" transform="rotate(-90 342.8 50.3)">1</text>
<text x="347.8" y="50.3" transform="rotate(-90 347.8 50.3)">2</text>
<text x="269.8" y="55.7">1</text>
<text x="338.4" y="58.3">4</text>
<text x="269.2" y="60.8">15</text>
<text x="269.2" y="65.9">16</text>
<text x="269.8" y="63.4">9</text>
<text x="170.1" y="93.8">43</text>
<text x="208.2" y="93.8">53</text>
<text x="170.1" y="101.5">37</text>
<text x="170.1" y="98.9">39</text>
<text x="170.1" y="96.4">41</text>
<text x="208.2" y="101.5">23</text>
<text x="208.2" y="98.9">25</text>
<text x="208.2" y="96.4">51</text>
<text x="170.1" y="104">35</text>
<text x="208.2" y="106.5">49</text>
<text x="170.1" y="109.1">22</text>
<text x="170.1" y="111.6">24</text>
<text x="208.2" y="111.6">29</text>
<text x="208.2" y="109.1">47</text>
<text x="170.1" y="114.2">26</text>
<text x="170.1" y="116.7">28</text>
<text x="170.1" y="119.2">30</text>
<text x="208.2" y="119.2">13</text>
<text x="208.2" y="114.2">27</text>
<text x="269.8" y="119.2">6</text>
<text x="269.8" y="116.7">7</text>
<text x="269.8" y="114.2">8</text>
<text x="287" y="116.7">11</text>
<text x="287" y="114.2">12</text>
<text x="287" y="119.2">13</text>
<text x="170.1" y="121.8">32</text>
<text x="207.9" y="124.3">VIN</text>
<text x="269.8" y="124.3">2</text>
<text x="287" y="121.8">14</text>
<text x="338.4" y="124.3">3</text>
<text x="342.8" y="121.4" transform="rotate(-90 342.8 121.4)">1</text>
<text x="347.8" y="121.4" transform="rotate(-90 347.8 121.4)">2</text>
<text x="51.3" y="129.4">4</text>
<text x="51.3" y="131.9">6</text>
<text x="69.1" y="131.9">1</text>
<text x="69.1" y="129.4">2</text>
<text x="170.7" y="129.4">0</text>
<text x="170.7" y="126.9">1</text>
<text x="207.5" y="126.9">GND</text>
<text x="269.2" y="131.9">15</text>
<text x="269.8" y="126.9">1</text>
<text x="338.4" y="129.4">4</text>
<text x="50.7" y="134.5">11</text>
<text x="50.7" y="137">12</text>
<text x="69.1" y="137">3</text>
<text x="69.1" y="134.5">5</text>
<text x="269.2" y="137">16</text>
<text x="269.8" y="134.5">9</text>
<text x="50.7" y="139.6">13</text>
<text x="50.7" y="142.1">14</text>
<text x="68.5" y="139.6">15</text>
<text x="68.5" y="142.1">16</text>
<text x="101.5" y="157.6" transform="rotate(-90 101.5 157.6)">1</text>
<text x="104" y="159.9">2</text>
<text x="101.5" y="163.9" transform="rotate(-90 101.5 163.9)">3</text>
<text x="51.3" y="190.4">2</text>
<text x="69.1" y="190.4">1</text>
<text x="168.8" y="187.8">1</text>
<text x="168.8" y="190.4">2</text>
<text x="51.3" y="192.9">3</text>
<text x="69.1" y="195.4">6</text>
<text x="69.1" y="192.9">7</text>
<text x="69.1" y="198">8</text>
<text x="97.1" y="198">1</text>
<text x="97.1" y="200.5">2</text>
<text x="275.5" y="200.5">1</text>
<text x="275.5" y="203.1">2</text>
<text x="275.5" y="205.6">3</text>
<text x="163.1" y="213.2">1</text>
<text x="163.1" y="215.8">2</text>
<text x="180.9" y="213.2">3</text>
<text x="180.9" y="215.8">4</text>
<text x="211.4" y="215.8">3</text>
<text x="224.1" y="215.8">2</text>
<text x="218.3" y="223" transform="rotate(-90 218.3 223)">1</text>
</g>
</svg>
